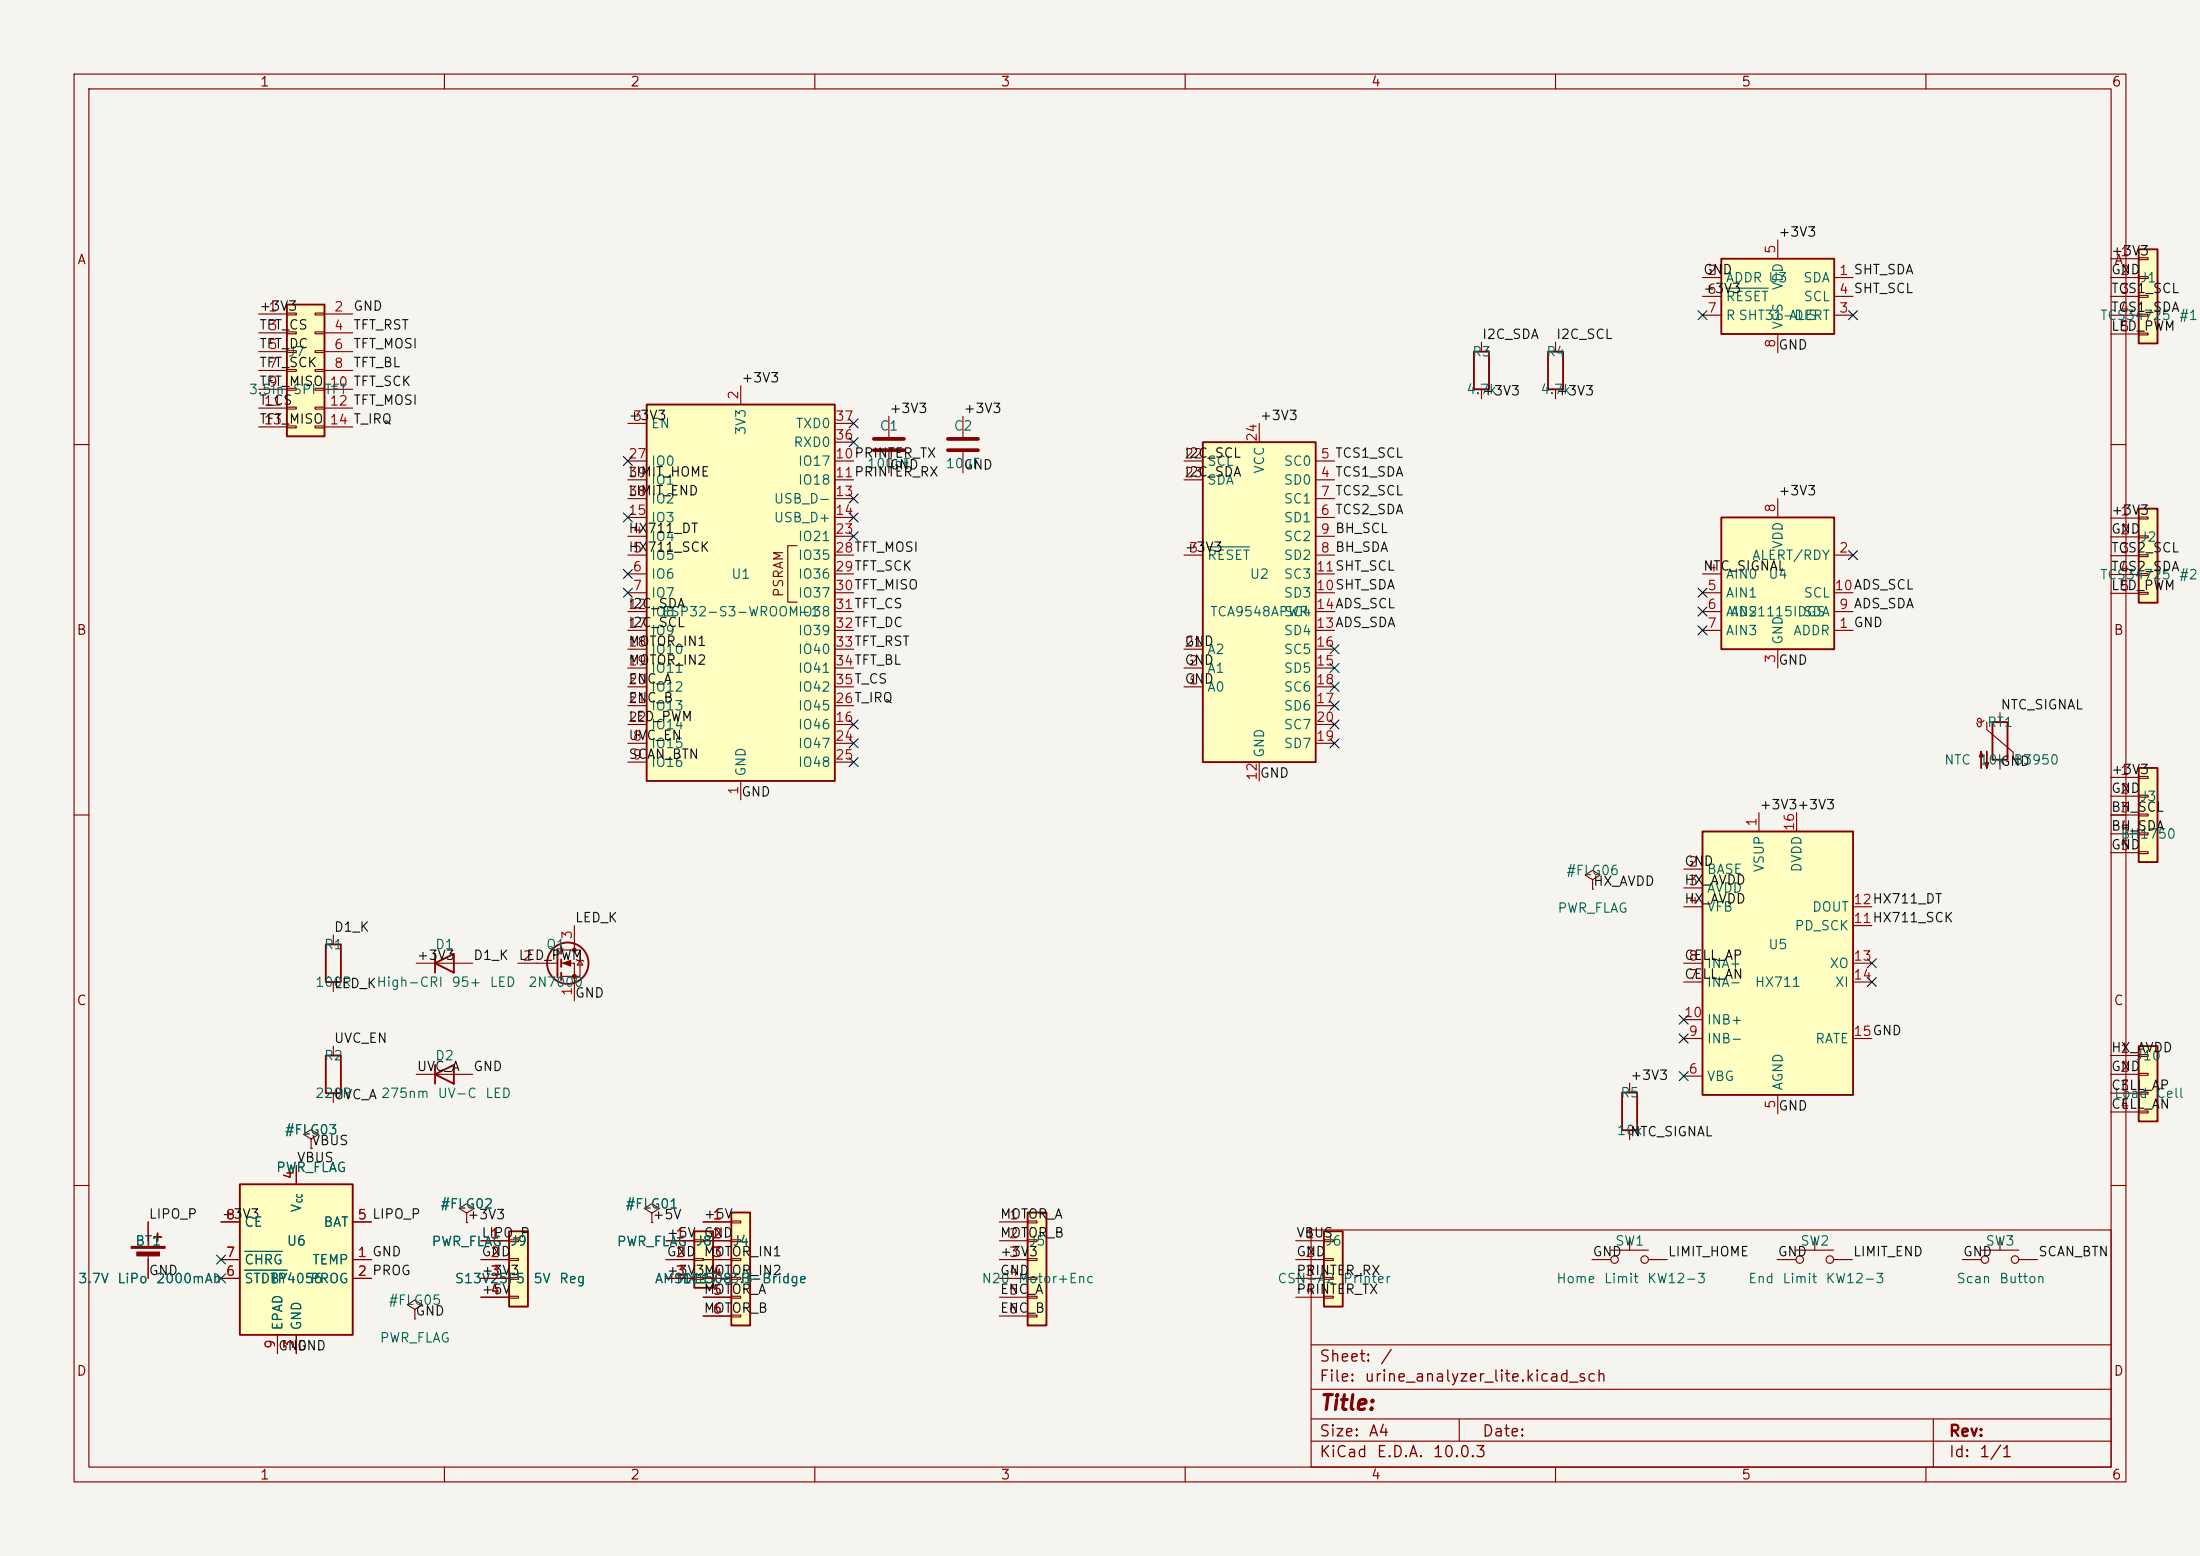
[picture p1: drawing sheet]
<svg xmlns="http://www.w3.org/2000/svg" width="297mm" height="210mm" viewBox="0 0 297 210" stroke-linecap="round" stroke-linejoin="round" font-family="sans-serif">
<path d="M0 0h297v210h-297z" fill="#f5f4ef" stroke="#f5f4ef" stroke-width=".14"/>
<g fill="none" stroke="#840000" stroke-width=".15">
<path d="M10 10h277v190h-277zM12 12h273v186h-273zM60 10v2M110 10v2M160 10v2M210 10v2M260 10v2M10 60h2M285 60h2M10 110h2M285 110h2M10 160h2"/>
<path d="M177 166h108v32h-108zM285 160h2M60 198v2M110 198v2M160 198v2M177 194.5h108M177 191.5h108M177 187.5h108M177 181.5h108M197 191.5v3M210 198v2M260 198v2"/>
<path d="M261 191.5v6.5"/>
</g>
<path d="M288.7 33.6h2.6v12.7h-2.6z" fill="#ffffc2"/>
<path d="M288.7 33.6h2.6v12.7h-2.6z" fill="none" stroke="#840000" stroke-width=".25"/>
<path d="M284.9 34.9h3.8M284.9 37.5h3.8M288.7 34.8h1.3v.2h-1.3zM288.7 37.3h1.3v.3h-1.3zM288.7 39.9h1.3v.2h-1.3zM284.9 40h3.8M284.9 42.5h3.8M284.9 45.1h3.8M288.7 42.4h1.3v.3h-1.3zM288.7 45h1.3v.2h-1.3z" fill="none" stroke="#840000" stroke-width=".15"/>
<path d="M32.4 159.8h15.2v20.4h-15.2z" fill="#ffffc2"/>
<path d="M44 127.5h2v5h-2zM58.7 130l2.6-1.3v2.6zM58.7 128.7v2.6M32.4 159.8h15.2v20.4h-15.2zM44 142.5h2v5h-2zM58.7 145l2.6-1.3v2.6zM58.7 143.7v2.6" fill="none" stroke="#840000" stroke-width=".25"/>
<g fill="none" stroke="#840000" stroke-width=".15">
<path d="M45 126.2v1.3M45 132.5v1.3M56.2 130h7.6M40 157.3v2.5M42 153.7l1-.6-1-.6-1 .6 1 .6v1.3M42 155h.1M45 141.2v1.3M45 147.5v1.3M56.2 145h7.6M29.8 170h2.6M29.8 172.5h2.6M29.8 164.9h2.6"/>
<path d="M47.6 170h2.6M47.6 172.5h2.6M47.6 164.9h2.6M56 176.7l1-.6-1-.6-1 .6 1 .6v1.3M56 178h.1M63 163.7l1-.6-1-.6-1 .6 1 .6v1.3M63 165h.1M37.5 180.2v2.5M40 180.2v2.5"/>
</g>
<path d="M33 171.4h5.8M33 168.9h5.1" fill="none" stroke="#006464" stroke-width=".15"/>
<path d="M68.7 166.2h2.6v10.1h-2.6z" fill="#ffffc2"/>
<path d="M219 147.5h2v5h-2zM68.7 166.2h2.6v10.1h-2.6z" fill="none" stroke="#840000" stroke-width=".25"/>
<path d="M220 146.2v1.3M220 152.5v1.3M64.9 167.5h3.8M64.9 170h3.8M64.9 172.5h3.8M64.9 175.1h3.8M68.7 167.3h1.3v.3h-1.3zM68.7 169.9h1.3v.2h-1.3zM68.7 172.4h1.3v.3h-1.3zM68.7 175h1.3v.2h-1.3z" fill="none" stroke="#840000" stroke-width=".15"/>
<path d="M229.8 112.2h20.4v35.6h-20.4z" fill="#ffffc2"/>
<path d="M229.8 112.2h20.4v35.6h-20.4z" fill="none" stroke="#840000" stroke-width=".25"/>
<g fill="none" stroke="#840000" stroke-width=".15">
<path d="M227.3 117.3h2.5M227.3 119.8h2.5M237.5 109.7v2.5M242.5 109.7v2.5M227.3 122.4h2.5M227.3 132.5h2.5M227.3 130h2.5M227.3 137.6h2.5M250.2 122.4h2.5M250.2 132.5h2.5M250.2 130h2.5M250.2 124.9h2.5"/>
<path d="M227.3 145.2h2.5M227.3 140.2h2.5M240 147.8v2.5M250.2 140.2h2.5"/>
</g>
<path d="M87.3 54.6h25.4v50.8h-25.4z" fill="#ffffc2"/>
<path d="M87.3 54.6h25.4v50.8h-25.4z" fill="none" stroke="#840000" stroke-width=".25"/>
<g fill="none" stroke="#840000" stroke-width=".15">
<path d="M84.8 57.1h2.5M100 52.1v2.5M112.7 57.1h2.5M112.7 59.7h2.5M84.8 72.4h2.5M84.8 74.9h2.5M84.8 77.5h2.5M84.8 62.2h2.5M84.8 64.8h2.5M84.8 67.3h2.5M84.8 69.8h2.5M107.6 73.7h-1.3v7.6h1.3"/>
<path d="M112.7 72.4h2.5M112.7 74.9h2.5M112.7 77.5h2.5M112.7 62.2h2.5M112.7 64.8h2.5M112.7 67.3h2.5M112.7 69.8h2.5M84.8 80h2.5M84.8 82.5h2.5M84.8 97.8h2.5M84.8 85.1h2.5M84.8 87.6h2.5"/>
<path d="M84.8 90.2h2.5M84.8 92.7h2.5M84.8 95.2h2.5M112.7 80h2.5M112.7 82.5h2.5M112.7 97.8h2.5M112.7 85.1h2.5M112.7 87.6h2.5M112.7 90.2h2.5M112.7 92.7h2.5M112.7 95.2h2.5M84.8 100.3h2.5"/>
<path d="M84.8 102.9h2.5M100 105.4v2.5M112.7 100.3h2.5M112.7 102.9h2.5M264.9 170h2.6M267.5 168.7h5M270 167v1.7M272.5 170h2.6"/>
<circle cx="268" cy="170" r=".51"/>
<circle cx="272" cy="170" r=".51"/>
</g>
<path d="M288.7 141.2h2.6v10.1h-2.6z" fill="#ffffc2"/>
<path d="M288.7 141.2h2.6v10.1h-2.6z" fill="none" stroke="#840000" stroke-width=".25"/>
<g fill="none" stroke="#840000" stroke-width=".15">
<path d="M215 118.7l1-.6-1-.6-1 .6 1 .6v1.3M215 120h.1M284.9 142.5h3.8M284.9 145h3.8M284.9 147.5h3.8M284.9 150.1h3.8M288.7 142.3h1.3v.3h-1.3zM288.7 144.9h1.3v.2h-1.3zM288.7 147.4h1.3v.3h-1.3zM288.7 150h1.3v.2h-1.3zM214.9 170h2.6M217.5 168.7h5"/>
<path d="M220 167v1.7M222.5 170h2.6M239.9 170h2.6M242.5 168.7h5M245 167v1.7M247.5 170h2.6"/>
<circle cx="218" cy="170" r=".51"/>
<circle cx="222" cy="170" r=".51"/>
<circle cx="243" cy="170" r=".51"/>
<circle cx="247" cy="170" r=".51"/>
</g>
<path d="M178.7 166.2h2.6v10.1h-2.6z" fill="#ffffc2"/>
<path d="M178.7 166.2h2.6v10.1h-2.6z" fill="none" stroke="#840000" stroke-width=".25"/>
<path d="M174.9 167.5h3.8M174.9 170h3.8M174.9 172.5h3.8M174.9 175.1h3.8M178.7 167.3h1.3v.3h-1.3zM178.7 169.9h1.3v.2h-1.3zM178.7 172.4h1.3v.3h-1.3zM178.7 175h1.3v.2h-1.3z" fill="none" stroke="#840000" stroke-width=".15"/>
<path d="M138.7 163.6h2.6v15.3h-2.6z" fill="#ffffc2"/>
<g fill="none" stroke="#840000" stroke-width=".25">
<path d="M75.3 128.1v3.8M75.8 127.7v1M75.8 129.5v1M75.8 131.3v1M138.7 163.6h2.6v15.3h-2.6z"/>
<circle cx="76.7" cy="130" r="2.79"/>
</g>
<g fill="none" stroke="#840000" stroke-width=".15">
<path d="M69.9 130h5.4M75.8 128.2h2.5v3.6h-2.5M75.8 130h1.7v5.1M77.5 124.9v3.3M77.8 129.5l.1 .1h.8l.1 .1M78.3 129.6l.4 .7h-.8zM88 163.7l1-.6-1-.6-1 .6 1 .6v1.3M88 165h.1M134.9 164.9h3.8M134.9 167.5h3.8M134.9 170h3.8M134.9 172.5h3.8"/>
<path d="M134.9 175.1h3.8M134.9 177.6h3.8M138.7 164.8h1.3v.2h-1.3zM138.7 167.3h1.3v.3h-1.3zM138.7 169.9h1.3v.2h-1.3zM138.7 172.4h1.3v.3h-1.3zM138.7 175h1.3v.2h-1.3zM138.7 177.5h1.3v.2h-1.3z"/>
</g>
<g fill="#840000" stroke="#840000" stroke-width=".15">
<path d="M76 130l1-.4v.8z"/>
<circle cx="77.5" cy="128.2" r=".25"/>
<circle cx="77.5" cy="131.8" r=".25"/>
</g>
<path d="M93.7 166.2h2.6v7.6h-2.6z" fill="#ffffc2"/>
<path d="M93.7 166.2h2.6v7.6h-2.6z" fill="none" stroke="#840000" stroke-width=".25"/>
<path d="M89.9 167.5h3.8M89.9 170h3.8M89.9 172.5h3.8M93.7 167.3h1.3v.3h-1.3zM93.7 169.9h1.3v.2h-1.3zM93.7 172.4h1.3v.3h-1.3z" fill="none" stroke="#840000" stroke-width=".15"/>
<path d="M98.7 163.6h2.6v15.3h-2.6z" fill="#ffffc2"/>
<path d="M98.7 163.6h2.6v15.3h-2.6z" fill="none" stroke="#840000" stroke-width=".25"/>
<path d="M94.9 164.9h3.8M94.9 167.5h3.8M94.9 170h3.8M94.9 172.5h3.8M94.9 175.1h3.8M94.9 177.6h3.8M98.7 164.8h1.3v.2h-1.3zM98.7 167.3h1.3v.3h-1.3zM98.7 169.9h1.3v.2h-1.3zM98.7 172.4h1.3v.3h-1.3zM98.7 175h1.3v.2h-1.3zM98.7 177.5h1.3v.2h-1.3z" fill="none" stroke="#840000" stroke-width=".15"/>
<path d="M288.7 103.7h2.6v12.7h-2.6z" fill="#ffffc2"/>
<path d="M269 97.5h2v5h-2zM288.7 103.7h2.6v12.7h-2.6z" fill="none" stroke="#840000" stroke-width=".25"/>
<g fill="none" stroke="#840000" stroke-width=".15">
<path d="M267.8 97.2a.44 .44 0 0 1-.4 .3 .44 .44 0 0 1-.4-.4l.2-.1 .2 .1v.9l-.2 .1-.1-.1-.3-.4M268.2 97.5v1l3.6 3v1M270 96.2v1.3M270 102.5v1.3M284.9 104.9h3.8M284.9 107.5h3.8M284.9 110h3.8M284.9 112.5h3.8M284.9 115.1h3.8M288.7 104.8h1.3v.2h-1.3zM288.7 107.3h1.3v.3h-1.3zM288.7 109.9h1.3v.2h-1.3z"/>
<path d="M288.7 112.4h1.3v.3h-1.3zM288.7 115h1.3v.2h-1.3z"/>
</g>
<g fill="#840000" stroke="#840000" stroke-width=".15">
<path d="M267.5 101.4l.2 .8h-.5l.3-.8v2.3z"/>
<path d="M268.2 101.4v2.3l-.2-.8h.5l-.3 .8z"/>
</g>
<path d="M38.7 41.1h5.1v17.8h-5.1z" fill="#ffffc2"/>
<path d="M38.7 41.1h5.1v17.8h-5.1zM20.8 167h1M21.3 166.4v1.1" fill="none" stroke="#840000" stroke-width=".25"/>
<g fill="none" stroke="#840000" stroke-width=".15">
<path d="M34.9 42.4h3.8M34.9 44.9h3.8M34.9 47.5h3.8M34.9 50h3.8M34.9 52.5h3.8M34.9 55.1h3.8M34.9 57.6h3.8M38.7 42.3h1.3v.2h-1.3zM38.7 44.8h1.3v.2h-1.3zM38.7 47.3h1.3v.3h-1.3zM38.7 49.9h1.3v.2h-1.3zM38.7 52.4h1.3v.3h-1.3z"/>
<path d="M38.7 55h1.3v.2h-1.3zM38.7 57.5h1.3v.2h-1.3zM42.5 42.3h1.3v.2h-1.3zM42.5 44.8h1.3v.2h-1.3zM42.5 47.3h1.3v.3h-1.3zM42.5 49.9h1.3v.2h-1.3zM42.5 52.4h1.3v.3h-1.3zM42.5 55h1.3v.2h-1.3zM42.5 57.5h1.3v.2h-1.3zM43.8 42.4h3.8M43.8 44.9h3.8M43.8 47.5h3.8"/>
<path d="M43.8 50h3.8M43.8 52.5h3.8M43.8 55.1h3.8M43.8 57.6h3.8M20 164.9v3.3M20 169.2v3.3"/>
</g>
<g fill="#840000" stroke="#840000" stroke-width=".15">
<path d="M17.7 168.2h4.6v.3h-4.6z"/>
<path d="M18.5 169h3v.5h-3z"/>
</g>
<path d="M162.4 59.7h15.2v43.2h-15.2z" fill="#ffffc2"/>
<path d="M162.4 59.7h15.2v43.2h-15.2zM199 47.5h2v5h-2zM209 47.5h2v5h-2z" fill="none" stroke="#840000" stroke-width=".25"/>
<g fill="none" stroke="#840000" stroke-width=".15">
<path d="M120 56.2v2.8M130 56.2v2.8M170 57.1v2.6M200 46.2v1.3M200 52.5v1.3M210 46.2v1.3M210 52.5v1.3M120 61v2.8M130 61v2.8M159.8 74.9h2.6M159.8 64.8h2.6M159.8 62.2h2.6"/>
<path d="M177.6 74.9h2.6M177.6 64.8h2.6M177.6 62.2h2.6M177.6 69.8h2.6M177.6 67.3h2.6M177.6 72.4h2.6M177.6 77.5h2.6M159.8 92.7h2.6M159.8 90.2h2.6M159.8 87.6h2.6M177.6 92.7h2.6M177.6 90.2h2.6"/>
<path d="M177.6 80h2.6M177.6 85.1h2.6M177.6 82.5h2.6M177.6 87.6h2.6M177.6 95.2h2.6M177.6 97.8h2.6M170 102.9v2.5M177.6 100.3h2.6"/>
</g>
<path d="M163 73.8h5.7" fill="none" stroke="#006464" stroke-width=".15"/>
<path d="M118 59.2h4M128 59.2h4M118 60.8h4M128 60.8h4" fill="none" stroke="#840000" stroke-width=".51"/>
<path d="M288.7 68.7h2.6v12.7h-2.6z" fill="#ffffc2"/>
<path d="M288.7 68.7h2.6v12.7h-2.6z" fill="none" stroke="#840000" stroke-width=".25"/>
<path d="M284.9 69.9h3.8M284.9 72.5h3.8M284.9 75h3.8M284.9 77.5h3.8M288.7 69.8h1.3v.2h-1.3zM288.7 72.3h1.3v.3h-1.3zM288.7 74.9h1.3v.2h-1.3zM288.7 77.4h1.3v.3h-1.3zM288.7 80h1.3v.2h-1.3zM284.9 80.1h3.8" fill="none" stroke="#840000" stroke-width=".15"/>
<path d="M232.4 69.8h15.2v17.8h-15.2z" fill="#ffffc2"/>
<path d="M232.4 69.8h15.2v17.8h-15.2z" fill="none" stroke="#840000" stroke-width=".25"/>
<path d="M229.8 77.5h2.6M240 67.3v2.5M247.6 74.9h2.6M229.8 85.1h2.6M229.8 80h2.6M229.8 82.5h2.6M240 87.6v2.6M247.6 85.1h2.6M247.6 80h2.6M247.6 82.5h2.6" fill="none" stroke="#840000" stroke-width=".15"/>
<path d="M232.4 34.9h15.2v10.2h-15.2z" fill="#ffffc2"/>
<path d="M232.4 34.9h15.2v10.2h-15.2z" fill="none" stroke="#840000" stroke-width=".25"/>
<g fill="none" stroke="#840000" stroke-width=".15">
<path d="M229.8 37.5h2.6M240 32.4v2.5M247.6 37.5h2.6M229.8 42.5h2.6M229.8 40h2.6M240 45.1v2.5M247.6 42.5h2.6M247.6 40h2.6M40 157.3v2.5M42 155h.1M20 164.9v2.6M20 170v2.5"/>
<path d="M29.8 164.9h2.6M29.8 170h2.6M29.8 172.5h2.6M47.6 164.9h2.6M47.6 170h2.6M47.6 172.5h2.6M63 165h.1M64.9 167.5h3.8M64.9 170h3.8M64.9 172.5h3.8M64.9 175.1h3.8M88 165h.1"/>
<path d="M89.9 167.5h3.8M89.9 170h3.8M89.9 172.5h3.8M94.9 164.9h3.8M94.9 167.5h3.8M94.9 170h3.8M94.9 172.5h3.8M94.9 175.1h3.8M94.9 177.6h3.8M37.5 180.2v2.5M40 180.2v2.5"/>
</g>
<path d="M233 38.9h5.7M33 171.4h5.8M33 168.9h5.1" fill="none" stroke="#006464" stroke-width=".15"/>
<g fill="none" stroke="#000084" stroke-width=".15">
<path d="M114.6 59.1l1.2 1.2M114.6 56.5l1.2 1.2M115.8 59.1l-1.2 1.2M115.8 56.5l-1.2 1.2M229.2 41.9l1.2 1.2M230.4 41.9l-1.2 1.2M249.6 41.9l1.2 1.2M250.8 41.9l-1.2 1.2M84.2 76.9l1.2 1.2M84.2 69.2l1.2 1.2M84.2 61.6l1.2 1.2M84.2 79.4l1.2 1.2"/>
<path d="M85.4 76.9l-1.2 1.2M85.4 69.2l-1.2 1.2M85.4 61.6l-1.2 1.2M85.4 79.4l-1.2 1.2M114.6 71.8l1.2 1.2M114.6 66.7l1.2 1.2M114.6 69.2l1.2 1.2M115.8 71.8l-1.2 1.2M115.8 66.7l-1.2 1.2M115.8 69.2l-1.2 1.2M229.2 79.4l1.2 1.2M230.4 79.4l-1.2 1.2"/>
<path d="M249.6 74.3l1.2 1.2M250.8 74.3l-1.2 1.2M114.6 99.7l1.2 1.2M114.6 97.2l1.2 1.2M115.8 99.7l-1.2 1.2M115.8 97.2l-1.2 1.2M179.6 87l1.2 1.2M179.6 89.6l1.2 1.2M179.6 97.2l1.2 1.2M179.6 99.7l1.2 1.2M179.6 92.1l1.2 1.2M179.6 94.6l1.2 1.2"/>
<path d="M180.8 87l-1.2 1.2M180.8 89.6l-1.2 1.2M180.8 97.2l-1.2 1.2M180.8 99.7l-1.2 1.2M180.8 92.1l-1.2 1.2M180.8 94.6l-1.2 1.2M229.2 84.5l1.2 1.2M229.2 81.9l1.2 1.2M230.4 84.5l-1.2 1.2M230.4 81.9l-1.2 1.2M114.6 102.3l1.2 1.2M115.8 102.3l-1.2 1.2"/>
<path d="M226.7 137l1.2 1.2M226.7 139.6l1.2 1.2M227.9 137l-1.2 1.2M227.9 139.6l-1.2 1.2M252.1 131.9l1.2 1.2M252.1 129.4l1.2 1.2M253.3 131.9l-1.2 1.2M253.3 129.4l-1.2 1.2M226.7 144.6l1.2 1.2M227.9 144.6l-1.2 1.2M29.2 169.4l1.2 1.2M29.2 171.9l1.2 1.2"/>
<path d="M30.4 169.4l-1.2 1.2M30.4 171.9l-1.2 1.2"/>
</g>
<text font-size="2" fill="#840000" x="178" y="190.8">Title:</text>
<g font-size="1.5" fill="#840000">
<text x="178" y="184.2">Sheet:</text>
<text x="186.2" y="184.2">/</text>
<text x="178" y="186.9">File:</text>
<text x="184.1" y="186.9">urine_analyzer_lite.kicad_sch</text>
<text x="178" y="197.1">KiCad</text>
<text x="178" y="194.3">Size:</text>
<text x="184.7" y="194.3">A4</text>
<text x="185.7" y="197.1">E.D.A.</text>
<text x="193.3" y="197.1">10.0.3</text>
<text x="200" y="194.3">Date:</text>
<text x="263" y="194.3">Rev:</text>
<text x="263" y="197.1">Id:</text>
<text x="267.1" y="197.1">1/1</text>
</g>
<g font-size="1.3" fill="#840000">
<text x="35" y="12">1</text>
<text x="85" y="12">2</text>
<text x="135" y="12">3</text>
<text x="185" y="12">4</text>
<text x="235" y="12">5</text>
<text x="285" y="12">6</text>
<text x="10.3" y="36">A</text>
<text x="285.3" y="36">A</text>
<text x="106.1" y="80.7" transform="rotate(-90 106.1 80.7)">PSRAM</text>
<text x="10.3" y="86">B</text>
<text x="285.3" y="86">B</text>
<text x="10.3" y="136">C</text>
<text x="285.3" y="136">C</text>
<text x="10.3" y="186">D</text>
<text x="285.3" y="186">D</text>
<text x="35" y="200">1</text>
<text x="85" y="200">2</text>
<text x="135" y="200">3</text>
<text x="185" y="200">4</text>
<text x="235" y="200">5</text>
<text x="285" y="200">6</text>
</g>
<g font-size="1.3" fill="#a90000">
<text x="240" y="34.4" transform="rotate(-90 240 34.4)">5</text>
<text x="286.1" y="34.9">1</text>
<text x="230.4" y="37.4">2</text>
<text x="230.4" y="40">6</text>
<text x="248.2" y="37.4">1 SHT_SDA</text>
<text x="248.2" y="40">4 SHT_SCL</text>
<text x="286.1" y="37.4">2</text>
<text x="286.1" y="40">3</text>
<text x="36.1" y="42.4">1</text>
<text x="36.1" y="44.9">3</text>
<text x="36.1" y="47.4">5</text>
<text x="45" y="42.4">2</text>
<text x="45" y="44.9">4</text>
<text x="45" y="47.4">6</text>
<text x="230.4" y="42.5">7</text>
<text x="240" y="47.1" transform="rotate(-90 240 47.1)">8</text>
<text x="248.2" y="42.5">3</text>
<text x="286.1" y="42.5">4</text>
<text x="286.1" y="45.1">5</text>
<text x="36.1" y="50">7</text>
<text x="36.1" y="52.5">9</text>
<text x="44.4" y="52.5">10 TFT_SCK</text>
<text x="45" y="50">8</text>
<text x="35.5" y="55.1">11</text>
<text x="35.5" y="57.6">13</text>
<text x="44.4" y="55.1">12 TFT_MOSI</text>
<text x="44.4" y="57.6">14 T_IRQ</text>
<text x="85.3" y="57.1">3</text>
<text x="100" y="54" transform="rotate(-90 100 54)">2</text>
<text x="112.7" y="59.7">36</text>
<text x="112.7" y="57.1">37</text>
<text x="170" y="59.7" transform="rotate(-90 170 59.7)">24</text>
<text x="84.7" y="62.2">27</text>
<text x="84.7" y="64.7">39</text>
<text x="112.7" y="62.2">10PRINTER_TX</text>
<text x="112.7" y="64.7">11PRINTER_RX</text>
<text x="159.8" y="62.2">22</text>
<text x="159.8" y="64.7">23</text>
<text x="178.2" y="64.7">4 TCS1_SDA</text>
<text x="178.2" y="62.2">5 TCS1_SCL</text>
<text x="84.7" y="69.8">15</text>
<text x="84.7" y="67.3">38</text>
<text x="112.7" y="67.3">13</text>
<text x="112.7" y="69.8">14</text>
<text x="178.2" y="69.8">6 TCS2_SDA</text>
<text x="178.2" y="67.3">7 TCS2_SCL</text>
<text x="240" y="69.3" transform="rotate(-90 240 69.3)">8</text>
<text x="286.1" y="69.9">1</text>
<text x="85.3" y="72.4">4</text>
<text x="85.3" y="74.9">5</text>
<text x="85.3" y="77.4">6</text>
<text x="112.7" y="72.4">23</text>
<text x="112.7" y="74.9">28TFT_MOSI</text>
<text x="112.7" y="77.4">29TFT_SCK</text>
<text x="160.4" y="74.9">3</text>
<text x="177.6" y="77.4">11SHT_SCL</text>
<text x="178.2" y="74.9">8 BH_SDA</text>
<text x="178.2" y="72.4">9 BH_SCL</text>
<text x="230.4" y="77.4">4</text>
<text x="248.2" y="74.9">2</text>
<text x="286.1" y="72.4">2</text>
<text x="286.1" y="75">3</text>
<text x="286.1" y="77.5">4</text>
<text x="84.7" y="82.5">12</text>
<text x="85.3" y="80">7</text>
<text x="112.7" y="80">30TFT_MISO</text>
<text x="112.7" y="82.5">31TFT_CS</text>
<text x="177.6" y="80">10SHT_SDA</text>
<text x="177.6" y="82.5">14ADS_SCL</text>
<text x="230.4" y="80">5</text>
<text x="230.4" y="82.5">6</text>
<text x="247.6" y="80">10ADS_SCL</text>
<text x="248.2" y="82.5">9 ADS_SDA</text>
<text x="286.1" y="80.1">5</text>
<text x="84.7" y="85.1">17</text>
<text x="84.7" y="87.6">18</text>
<text x="112.7" y="85.1">32TFT_DC</text>
<text x="112.7" y="87.6">33TFT_RST</text>
<text x="159.8" y="87.6">21</text>
<text x="177.6" y="85.1">13ADS_SDA</text>
<text x="177.6" y="87.6">16</text>
<text x="230.4" y="85.1">7</text>
<text x="240" y="89.6" transform="rotate(-90 240 89.6)">3</text>
<text x="248.2" y="85.1">1 GND</text>
<text x="84.7" y="90.1">19</text>
<text x="84.7" y="92.7">20</text>
<text x="84.7" y="95.2">21</text>
<text x="112.7" y="95.2">26T_IRQ</text>
<text x="112.7" y="90.1">34TFT_BL</text>
<text x="112.7" y="92.7">35T_CS</text>
<text x="160.4" y="92.7">1</text>
<text x="160.4" y="90.1">2</text>
<text x="177.6" y="90.1">15</text>
<text x="177.6" y="95.2">17</text>
<text x="177.6" y="92.7">18</text>
<text x="84.7" y="97.8">22</text>
<text x="85.3" y="100.3">8</text>
<text x="112.7" y="97.8">16</text>
<text x="112.7" y="100.3">24</text>
<text x="177.6" y="100.3">19</text>
<text x="177.6" y="97.8">20</text>
<text x="85.3" y="102.8">9</text>
<text x="100" y="107.4" transform="rotate(-90 100 107.4)">1</text>
<text x="112.7" y="102.8">25</text>
<text x="170" y="105.4" transform="rotate(-90 170 105.4)">12</text>
<text x="286.1" y="104.9">1</text>
<text x="286.1" y="107.4">2</text>
<text x="237.4" y="111.7" transform="rotate(-90 237.4 111.7)">1</text>
<text x="242.5" y="112.3" transform="rotate(-90 242.5 112.3)">16</text>
<text x="286.1" y="110">3</text>
<text x="286.1" y="112.5">4</text>
<text x="227.9" y="117.3">2</text>
<text x="227.9" y="119.8">3</text>
<text x="286.1" y="115.1">5</text>
<text x="227.9" y="122.4">4</text>
<text x="250.1" y="124.9">11HX711_SCK</text>
<text x="250.1" y="122.4">12HX711_DT</text>
<text x="70.5" y="130">2</text>
<text x="77.5" y="126.9" transform="rotate(-90 77.5 126.9)">3</text>
<text x="227.9" y="130">8</text>
<text x="250.1" y="130">13</text>
<text x="77.5" y="134.5" transform="rotate(-90 77.5 134.5)">1</text>
<text x="227.3" y="137.6">10</text>
<text x="227.9" y="132.5">7</text>
<text x="250.1" y="132.5">14</text>
<text x="227.9" y="140.1">9</text>
<text x="250.1" y="140.1">15GND</text>
<text x="286.1" y="142.4">1</text>
<text x="227.9" y="145.2">6</text>
<text x="240" y="149.8" transform="rotate(-90 240 149.8)">5</text>
<text x="286.1" y="145">2</text>
<text x="286.1" y="147.5">3</text>
<text x="286.1" y="150.1">4</text>
<text x="40" y="159.3" transform="rotate(-90 40 159.3)">4</text>
<text x="30.4" y="164.9">8</text>
<text x="48.2" y="164.9">5 LIPO_P</text>
<text x="48.2" y="164.9">5</text>
<text x="66.1" y="167.4">1</text>
<text x="91.1" y="167.4">1</text>
<text x="96.1" y="164.9">1</text>
<text x="96.1" y="167.4">2</text>
<text x="136.1" y="164.9">1</text>
<text x="136.1" y="167.4">2</text>
<text x="176.1" y="167.4">1</text>
<text x="30.4" y="172.5">6</text>
<text x="30.4" y="170">7</text>
<text x="48.2" y="170">1 GND</text>
<text x="48.2" y="172.5">2 PROG</text>
<text x="48.2" y="170">1</text>
<text x="48.2" y="172.5">2</text>
<text x="66.1" y="170">2</text>
<text x="66.1" y="172.5">3</text>
<text x="91.1" y="170">2</text>
<text x="91.1" y="172.5">3</text>
<text x="96.1" y="170">3</text>
<text x="96.1" y="172.5">4</text>
<text x="136.1" y="170">3</text>
<text x="136.1" y="172.5">4</text>
<text x="176.1" y="170">2</text>
<text x="176.1" y="172.5">3</text>
<text x="66.1" y="175.1">4</text>
<text x="96.1" y="175.1">5</text>
<text x="96.1" y="177.6">6</text>
<text x="136.1" y="175.1">5</text>
<text x="136.1" y="177.6">6</text>
<text x="176.1" y="175.1">4</text>
<text x="37.4" y="182.1" transform="rotate(-90 37.4 182.1)">9</text>
<text x="40" y="182.1" transform="rotate(-90 40 182.1)">3</text>
</g>
<g font-size="1.3" fill="#0f0f0f">
<text x="240" y="32.3">+3V3</text>
<text x="284.9" y="34.8">+3V3</text>
<text x="229.8" y="37.3">GND</text>
<text x="229.8" y="39.9">+3V3</text>
<text x="284.9" y="39.9">TCS1_SCL</text>
<text x="284.9" y="37.3">GND</text>
<text x="34.9" y="47.3">TFT_DC</text>
<text x="34.9" y="44.8">TFT_CS</text>
<text x="34.9" y="42.3">+3V3</text>
<text x="47.6" y="47.3">TFT_MOSI</text>
<text x="47.6" y="44.8">TFT_RST</text>
<text x="47.6" y="42.3">GND</text>
<text x="200" y="46.1">I2C_SDA</text>
<text x="210" y="46.1">I2C_SCL</text>
<text x="240" y="47.5">GND</text>
<text x="284.9" y="42.4">TCS1_SDA</text>
<text x="284.9" y="45">LED_PWM</text>
<text x="34.9" y="52.4">TFT_MISO</text>
<text x="34.9" y="49.9">TFT_SCK</text>
<text x="47.6" y="49.9">TFT_BL</text>
<text x="100" y="51.9">+3V3</text>
<text x="200" y="53.7">+3V3</text>
<text x="210" y="53.7">+3V3</text>
<text x="34.9" y="55">T_CS</text>
<text x="34.9" y="57.5">TFT_MISO</text>
<text x="84.8" y="57">+3V3</text>
<text x="120" y="56.1">+3V3</text>
<text x="130" y="56.1">+3V3</text>
<text x="170" y="57">+3V3</text>
<text x="84.8" y="64.6">LIMIT_HOME</text>
<text x="120" y="63.7">GND</text>
<text x="130" y="63.7">GND</text>
<text x="159.8" y="64.6">I2C_SDA</text>
<text x="159.8" y="62.1">I2C_SCL</text>
<text x="84.8" y="67.2">LIMIT_END</text>
<text x="240" y="67.2">+3V3</text>
<text x="284.9" y="69.8">+3V3</text>
<text x="84.8" y="72.3">HX711_DT</text>
<text x="84.8" y="74.8">HX711_SCK</text>
<text x="159.8" y="74.8">+3V3</text>
<text x="229.8" y="77.3">NTC_SIGNAL</text>
<text x="284.9" y="72.3">GND</text>
<text x="284.9" y="74.9">TCS2_SCL</text>
<text x="284.9" y="77.4">TCS2_SDA</text>
<text x="84.8" y="82.4">I2C_SDA</text>
<text x="284.9" y="80">LED_PWM</text>
<text x="84.8" y="85">I2C_SCL</text>
<text x="84.8" y="87.5">MOTOR_IN1</text>
<text x="159.8" y="87.5">GND</text>
<text x="84.8" y="90">MOTOR_IN2</text>
<text x="84.8" y="92.6">ENC_A</text>
<text x="84.8" y="95.1">ENC_B</text>
<text x="159.8" y="92.6">GND</text>
<text x="159.8" y="90">GND</text>
<text x="240" y="90">GND</text>
<text x="84.8" y="97.7">LED_PWM</text>
<text x="84.8" y="100.2">UVC_EN</text>
<text x="270" y="96.1">NTC_SIGNAL</text>
<text x="84.8" y="102.7">SCAN_BTN</text>
<text x="100" y="107.8">GND</text>
<text x="170" y="105.3">GND</text>
<text x="270" y="103.7">GND</text>
<text x="284.9" y="107.3">GND</text>
<text x="284.9" y="104.8">+3V3</text>
<text x="237.5" y="109.6">+3V3+3V3</text>
<text x="284.9" y="109.9">BH_SCL</text>
<text x="284.9" y="112.4">BH_SDA</text>
<text x="215" y="119.9">HX_AVDD</text>
<text x="227.3" y="117.2">GND</text>
<text x="227.3" y="119.7">HX_AVDD</text>
<text x="284.9" y="115">GND</text>
<text x="77.5" y="124.8">LED_K</text>
<text x="227.3" y="122.3">HX_AVDD</text>
<text x="45" y="126.1">D1_K</text>
<text x="56.2" y="129.9">+3V3</text>
<text x="63.8" y="129.9">D1_K</text>
<text x="69.9" y="129.9">LED_PWM</text>
<text x="227.3" y="129.9">CELL_AP</text>
<text x="45" y="133.7">LED_KHigh-CRI</text>
<text x="77.5" y="135">GND</text>
<text x="227.3" y="132.4">CELL_AN</text>
<text x="45" y="141.1">UVC_EN</text>
<text x="284.9" y="142.3">HX_AVDD</text>
<text x="45" y="148.7">UVC_A 275nm</text>
<text x="56.2" y="144.9">UVC_A</text>
<text x="63.8" y="144.9">GND</text>
<text x="220" y="146.1">+3V3</text>
<text x="284.9" y="144.9">GND</text>
<text x="284.9" y="147.4">CELL_AP</text>
<text x="284.9" y="150">CELL_AN</text>
<text x="42" y="154.9">VBUS</text>
<text x="220" y="153.7">NTC_SIGNAL</text>
<text x="240" y="150.2">GND</text>
<text x="40" y="157.2">VBUS</text>
<text x="20" y="164.8">LIPO_P</text>
<text x="29.8" y="164.8">+3V3</text>
<text x="63" y="164.9">+3V3</text>
<text x="64.9" y="167.3">LIPO_P</text>
<text x="88" y="164.9">+5V</text>
<text x="89.9" y="167.3">+5V</text>
<text x="94.9" y="164.8">+5V</text>
<text x="94.9" y="167.3">GND</text>
<text x="134.9" y="164.8">MOTOR_A</text>
<text x="134.9" y="167.3">MOTOR_B</text>
<text x="174.9" y="167.3">VBUS</text>
<text x="20" y="172.4">GND</text>
<text x="64.9" y="172.4">+3V3</text>
<text x="64.9" y="169.9">GND</text>
<text x="89.9" y="172.4">+3V3MOTOR_IN2</text>
<text x="89.9" y="169.9">GND</text>
<text x="94.9" y="169.9">MOTOR_IN1</text>
<text x="134.9" y="169.9">+3V3</text>
<text x="134.9" y="172.4">GND</text>
<text x="174.9" y="169.9">GND</text>
<text x="174.9" y="172.4">PRINTER_RX</text>
<text x="214.9" y="169.9">GND</text>
<text x="225.1" y="169.9">LIMIT_HOME</text>
<text x="239.9" y="169.9">GND</text>
<text x="250.1" y="169.9">LIMIT_END</text>
<text x="264.9" y="169.9">GND</text>
<text x="275.1" y="169.9">SCAN_BTN</text>
<text x="56" y="177.9">GND</text>
<text x="64.9" y="175">+5V</text>
<text x="94.9" y="177.5">MOTOR_B</text>
<text x="94.9" y="175">MOTOR_A</text>
<text x="134.9" y="177.5">ENC_B</text>
<text x="134.9" y="175">ENC_A</text>
<text x="174.9" y="175">PRINTER_TX</text>
<text x="37.5" y="182.6">GND</text>
<text x="40" y="182.6">GND</text>
</g>
<g font-size="1.3" fill="#006464">
<text x="232.9" y="38.4">ADDR U3</text>
<text x="232.9" y="41">RESET</text>
<text x="241" y="39.3" transform="rotate(-90 241 39.3)">VDD</text>
<text x="243.3" y="38.4">SDA</text>
<text x="243.4" y="41">SCL</text>
<text x="288.8" y="38.4">J1</text>
<text x="232.9" y="43.5">R SHT31-DIS</text>
<text x="241" y="44.6" transform="rotate(-90 241 44.6)">VSS</text>
<text x="241.4" y="43.5">ALERT</text>
<text x="283.4" y="43.5">TCS34725</text>
<text x="294.1" y="43.5">#1</text>
<text x="33.5" y="53.5">3.5in</text>
<text x="38.8" y="48.4">J7</text>
<text x="39.4" y="53.5">SPI</text>
<text x="43.7" y="53.5">TFT</text>
<text x="197.9" y="53.5">4.7k</text>
<text x="198.7" y="48.4">R3</text>
<text x="207.9" y="53.5">4.7k</text>
<text x="208.7" y="48.4">R4</text>
<text x="87.8" y="58.1">EN</text>
<text x="101" y="58.8" transform="rotate(-90 101 58.8)">3V3</text>
<text x="107.3" y="58.1">TXD0</text>
<text x="118.7" y="58.4">C1</text>
<text x="128.7" y="58.4">C2</text>
<text x="87.8" y="63.2">IO0</text>
<text x="87.8" y="65.7">IO1</text>
<text x="107" y="60.7">RXD0</text>
<text x="107.6" y="63.2">IO17</text>
<text x="107.6" y="65.7">IO18</text>
<text x="117" y="63.5">100nF</text>
<text x="127.6" y="63.5">10uF</text>
<text x="162.9" y="63.2">SCL</text>
<text x="162.9" y="65.7">SDA</text>
<text x="171" y="64" transform="rotate(-90 171 64)">VCC</text>
<text x="173.2" y="65.7">SD0</text>
<text x="173.2" y="63.2">SC0</text>
<text x="87.8" y="70.8">IO3</text>
<text x="87.8" y="68.3">IO2</text>
<text x="104.4" y="68.3">USB_D-</text>
<text x="104.4" y="70.8">USB_D+</text>
<text x="173.2" y="70.8">SD1</text>
<text x="173.2" y="68.3">SC1</text>
<text x="87.8" y="73.4">IO4</text>
<text x="87.8" y="75.9">IO5</text>
<text x="107.6" y="73.4">IO21</text>
<text x="107.6" y="75.9">IO35</text>
<text x="162.9" y="75.9">RESET</text>
<text x="173.2" y="75.9">SD2</text>
<text x="173.2" y="73.4">SC2</text>
<text x="236.4" y="75.9">ALERT/RDY</text>
<text x="241" y="74.2" transform="rotate(-90 241 74.2)">VDD</text>
<text x="288.8" y="73.4">J2</text>
<text x="87.8" y="78.4">IO6</text>
<text x="87.8" y="81">IO7</text>
<text x="87.8" y="83.5">IO8</text>
<text x="89.3" y="83.5">ESP32-S3-WROOM-1</text>
<text x="98.6" y="78.4">U1</text>
<text x="107.6" y="78.4">IO36</text>
<text x="107.6" y="81">IO37</text>
<text x="107.6" y="83.5">IO38</text>
<text x="163.3" y="83.5">TCA9548APWR</text>
<text x="168.6" y="78.4">U2</text>
<text x="173.2" y="81">SD3</text>
<text x="173.2" y="78.4">SC3</text>
<text x="173.2" y="83.5">SC4</text>
<text x="232.9" y="78.4">AIN0</text>
<text x="232.9" y="81">AIN1</text>
<text x="232.9" y="83.5">AIN2</text>
<text x="233.5" y="83.5">ADS1115IDGS</text>
<text x="238.6" y="78.4">U4</text>
<text x="243.3" y="83.5">SDA</text>
<text x="243.4" y="81">SCL</text>
<text x="283.4" y="78.5">TCS34725</text>
<text x="294.1" y="78.5">#2</text>
<text x="87.8" y="86.1">IO9</text>
<text x="87.8" y="88.6">IO10</text>
<text x="107.6" y="86.1">IO39</text>
<text x="107.6" y="88.6">IO40</text>
<text x="162.9" y="88.6">A2</text>
<text x="173.2" y="86.1">SD4</text>
<text x="173.2" y="88.6">SC5</text>
<text x="232.9" y="86.1">AIN3</text>
<text x="241" y="87.1" transform="rotate(-90 241 87.1)">GND</text>
<text x="242" y="86.1">ADDR</text>
<text x="87.8" y="91.1">IO11</text>
<text x="87.8" y="93.7">IO12</text>
<text x="107.6" y="91.1">IO41</text>
<text x="107.6" y="93.7">IO42</text>
<text x="162.9" y="93.7">A0</text>
<text x="162.9" y="91.1">A1</text>
<text x="173.2" y="91.1">SD5</text>
<text x="173.2" y="93.7">SC6</text>
<text x="87.8" y="101.3">IO15</text>
<text x="87.8" y="96.2">IO13</text>
<text x="87.8" y="98.8">IO14</text>
<text x="107.6" y="98.8">IO46</text>
<text x="107.6" y="101.3">IO47</text>
<text x="107.6" y="96.2">IO45</text>
<text x="173.2" y="96.2">SD6</text>
<text x="173.2" y="101.3">SD7</text>
<text x="173.2" y="98.8">SC7</text>
<text x="268.2" y="98.4">RT1</text>
<text x="87.8" y="103.8">IO16</text>
<text x="101" y="104.9" transform="rotate(-90 101 104.9)">GND</text>
<text x="107.6" y="103.8">IO48</text>
<text x="171" y="102.4" transform="rotate(-90 171 102.4)">GND</text>
<text x="262.4" y="103.5">NTC</text>
<text x="267.1" y="103.5">10k</text>
<text x="271.7" y="103.5">B3950</text>
<text x="286.2" y="113.5">BH1750</text>
<text x="288.8" y="108.4">J3</text>
<text x="211.4" y="118.4">#FLG06</text>
<text x="230.3" y="118.3">BASE</text>
<text x="238.4" y="117.8" transform="rotate(-90 238.4 117.8)">VSUP</text>
<text x="243.5" y="117.8" transform="rotate(-90 243.5 117.8)">DVDD</text>
<text x="210.2" y="123.5">PWR_FLAG</text>
<text x="230.3" y="120.8">AVDD</text>
<text x="230.3" y="123.4">VFB</text>
<text x="242.2" y="125.9">PD_SCK</text>
<text x="244.6" y="123.4">DOUT</text>
<text x="43.7" y="128.4">R1</text>
<text x="58.7" y="128.4">D1</text>
<text x="73.6" y="128.4">Q1</text>
<text x="230.3" y="131">INA+</text>
<text x="238.6" y="128.4">U5</text>
<text x="246.9" y="131">XO</text>
<text x="42.4" y="133.5">100R</text>
<text x="60.9" y="133.5">95+</text>
<text x="66" y="133.5">LED</text>
<text x="71.2" y="133.5">2N7000</text>
<text x="230.3" y="133.5">INA-</text>
<text x="236.8" y="133.5">HX711</text>
<text x="247.6" y="133.5">XI</text>
<text x="43.7" y="143.4">R2</text>
<text x="58.7" y="143.4">D2</text>
<text x="230.3" y="141.1">INB-</text>
<text x="230.3" y="138.6">INB+</text>
<text x="245" y="141.1">RATE</text>
<text x="288.2" y="143.4">J10</text>
<text x="42.4" y="148.5">220R</text>
<text x="59" y="148.5">UV-C</text>
<text x="65.4" y="148.5">LED</text>
<text x="218.7" y="148.4">R5</text>
<text x="230.3" y="146.2">VBG</text>
<text x="241" y="147.3" transform="rotate(-90 241 147.3)">AGND</text>
<text x="285.3" y="148.5">Load</text>
<text x="291" y="148.5">Cell</text>
<text x="38.4" y="153.4">#FLG03</text>
<text x="218.2" y="153.5">10k</text>
<text x="37.2" y="158.5">PWR_FLAG</text>
<text x="32.9" y="165.9">CE</text>
<text x="41" y="163.7" transform="rotate(-90 41 163.7)">V</text>
<text x="43.6" y="165.9">BAT</text>
<text x="59.4" y="163.4">#FLG02</text>
<text x="84.4" y="163.4">#FLG01</text>
<text x="10.5" y="173.5">3.7V</text>
<text x="15.7" y="173.5">LiPo</text>
<text x="18.2" y="168.4">BT1</text>
<text x="21" y="173.5">2000mAh</text>
<text x="32.9" y="173.5">STDBY</text>
<text x="32.9" y="171">CHRG</text>
<text x="36.4" y="173.5">TP4056</text>
<text x="38.6" y="168.4">U6</text>
<text x="41.8" y="173.5">PROG</text>
<text x="42.1" y="171">TEMP</text>
<text x="58.2" y="168.5">PWR_FLAG</text>
<text x="61.3" y="173.5">S13V25F5</text>
<text x="68.8" y="168.4">J9</text>
<text x="71.9" y="173.5">5V</text>
<text x="75.4" y="173.5">Reg</text>
<text x="83.2" y="168.5">PWR_FLAG</text>
<text x="88.3" y="173.5">AMS1117-3.3</text>
<text x="91.2" y="173.5">MX1508</text>
<text x="93.8" y="168.4">J8</text>
<text x="98.8" y="168.4">J4</text>
<text x="99.9" y="173.5">H-Bridge</text>
<text x="132.4" y="173.5">N20</text>
<text x="137.4" y="173.5">Motor+Enc</text>
<text x="138.8" y="168.4">J5</text>
<text x="172.4" y="173.5">CSN-A2</text>
<text x="178.8" y="168.4">J6</text>
<text x="181.2" y="173.5">Printer</text>
<text x="210" y="173.5">Home</text>
<text x="216.4" y="173.5">Limit</text>
<text x="218" y="168.4">SW1</text>
<text x="222.3" y="173.5">KW12-3</text>
<text x="235.9" y="173.5">End</text>
<text x="240.5" y="173.5">Limit</text>
<text x="243" y="168.4">SW2</text>
<text x="246.4" y="173.5">KW12-3</text>
<text x="264" y="173.5">Scan</text>
<text x="268" y="168.4">SW3</text>
<text x="269.8" y="173.5">Button</text>
<text x="38.4" y="179.7" transform="rotate(-90 38.4 179.7)">EPAD</text>
<text x="41" y="179.7" transform="rotate(-90 41 179.7)">GND</text>
<text x="52.4" y="176.4">#FLG05</text>
<text x="51.2" y="181.5">PWR_FLAG</text>
</g>
<text font-size=".8" fill="#006464" x="41" y="162.4" transform="rotate(-90 41 162.4)">CC</text>
</svg>
